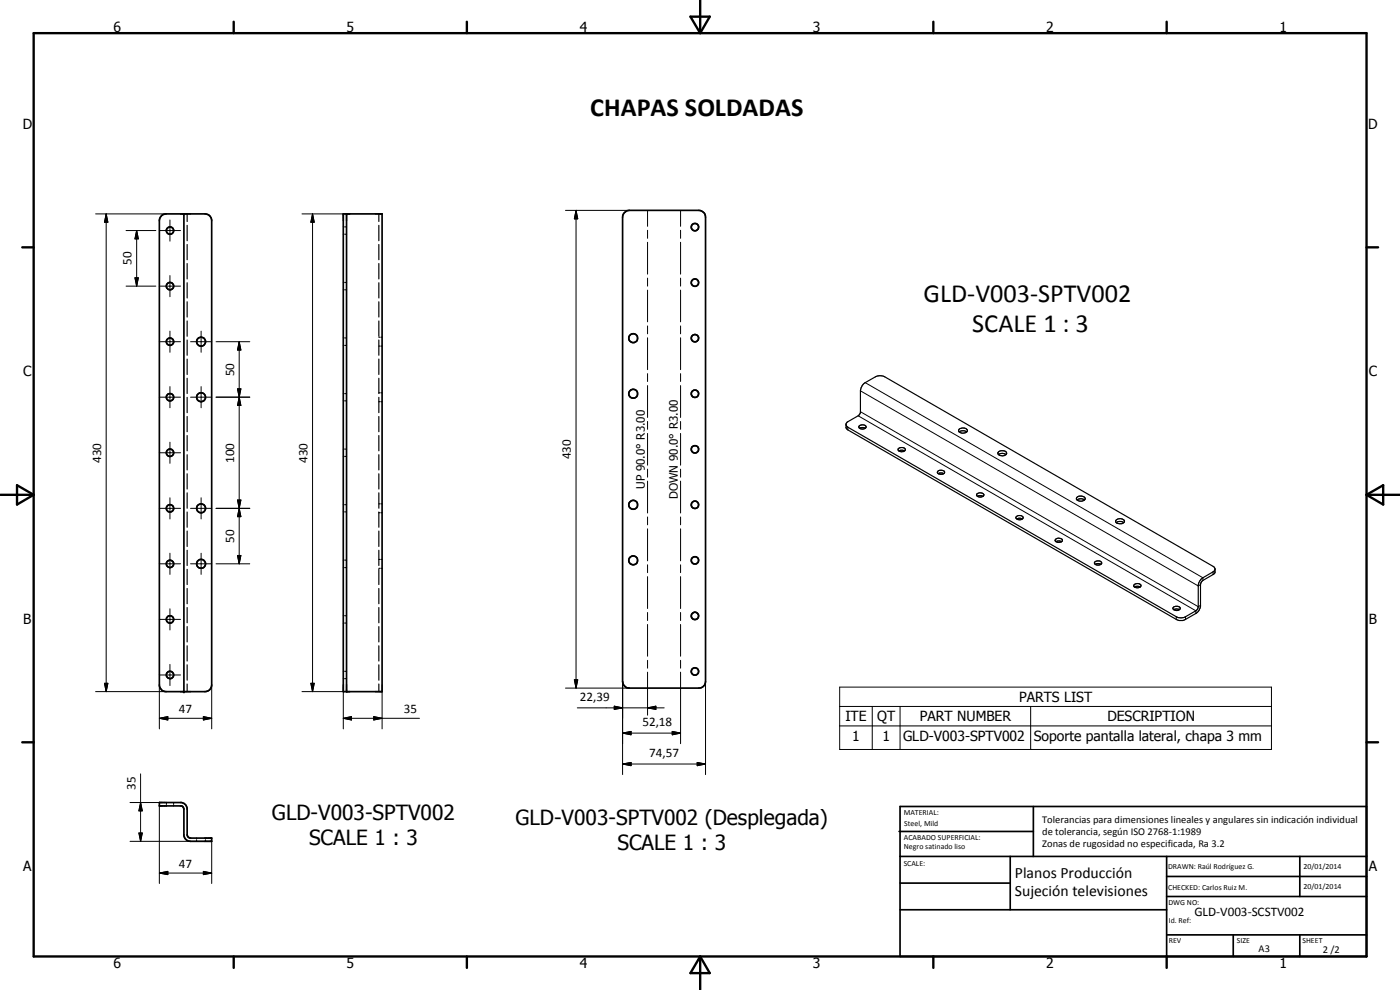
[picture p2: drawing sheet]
<svg xmlns="http://www.w3.org/2000/svg" width="420mm" height="297mm" viewBox="0 0 420 297" stroke-linecap="round" stroke-linejoin="round" font-family="sans-serif">
<g fill="none" stroke="#000" stroke-width=".51">
<path d="M48.5 64.6l1.4-.4h11.6a2 2 0 0 1 2 2v139.3a2 2 0 0 1-2 2h-11.6a2 2 0 0 1-2.1-2v-139.3l.2-.7zM55.2 64.2v143.3M103 64.2h11.7v143.3h-11.7zM104 64.2v143.3M187.4 63.8l.8-.6 .7-.1h20.8a2.09 2.09 0 0 1 2 2.1v139.3a2 2 0 0 1-2 2h-20.8a2.07 2.07 0 0 1-2.1-2v-139.3zM47.8 240.8h6.7a2.05 2.05 0 0 1 1.7 1.6v8l.2 .7 .8 .4h6.3v.9h-6.3l-1-.2-.8-.7-.2-.7v-8l-.3-.7-.5-.3h-6.6zM269.8 249.5h40.3M270.1 242h140v45h-140zM270.1 257h140M303.2 257v16M310.1 242v15M350.1 257v30"/>
<path d="M390.1 257v12M270.1 265h33.1M270.1 273h80M350.1 269h60M350.1 263h60M350.1 280.5h60M370.1 280.5v6.5M390.1 280.5v6.5"/>
<circle cx="51" cy="69.2" r="1.1"/>
<circle cx="208.6" cy="68.1" r="1.11"/>
<circle cx="51" cy="85.8" r="1.1"/>
<circle cx="208.6" cy="84.8" r="1.1"/>
<circle cx="51" cy="102.5" r="1.09"/>
<circle cx="51" cy="119.2" r="1.1"/>
<circle cx="60.4" cy="102.5" r="1.34"/>
<circle cx="60.4" cy="119.2" r="1.33"/>
<circle cx="190" cy="118.1" r="1.34"/>
<circle cx="190.1" cy="101.5" r="1.34"/>
<circle cx="208.6" cy="118.1" r="1.1"/>
<circle cx="208.6" cy="101.5" r="1.1"/>
<circle cx="51" cy="135.9" r="1.1"/>
<circle cx="208.6" cy="134.8" r="1.11"/>
<circle cx="51" cy="152.5" r="1.1"/>
<circle cx="60.4" cy="152.5" r="1.34"/>
<circle cx="190" cy="151.5" r="1.33"/>
<circle cx="208.6" cy="151.5" r="1.1"/>
<circle cx="51" cy="169.2" r="1.09"/>
<circle cx="60.4" cy="169.2" r="1.34"/>
<circle cx="190" cy="168.1" r="1.33"/>
<circle cx="208.6" cy="168.1" r="1.1"/>
<circle cx="51" cy="185.9" r="1.1"/>
<circle cx="208.5" cy="184.8" r="1.08"/>
<circle cx="51" cy="202.5" r="1.1"/>
<circle cx="208.6" cy="201.5" r="1.1"/>
</g>
<g fill="#000">
<circle cx="55.2" cy="64.2" r=".25"/>
<circle cx="55.2" cy="207.5" r=".25"/>
</g>
<g fill="none" stroke="#000" stroke-width=".35">
<path d="M56.2 64.2v2.3M56.2 67.6v4.6M56.2 73.4v4.5M56.2 79.1v4.6M103 70.3h.3M103 68.1h.3M103.7 70.3h.3M103.7 68.1h.3M113.7 64.2v2.3M113.7 67.6v4.6M113.7 73.4v4.5M113.7 79.1v4.6"/>
<path d="M56.2 84.8v4.6M56.2 90.6v4.5M56.2 96.3v4.6M103 87h.3M103 84.8h.3M103.7 87h.3M103.7 84.8h.3M113.7 84.8v4.6M113.7 90.6v4.5M113.7 96.3v4.6M56.2 102v4.6M56.2 107.7v4.7"/>
<path d="M56.2 113.5v4.6M56.2 119.2v4.6M103 118.1h.3M103 103.6h.3M103 101.4h.3M103.7 118.1h.3M103.7 103.6h.3M103.7 101.4h.3M113.7 102v4.6M113.7 107.7v4.7M113.7 113.5v4.6M113.7 119.2v4.6"/>
<path d="M113.7 101.2h.3M113.7 103.8h.3M113.7 117.9h.3M114.3 101.2h.4M114.3 103.8h.4M114.3 117.9h.4M259.2 115.2l3.5-2.1a3.1 3.1 0 0 1 2.8 0l98.8 57 .3 .5v1.4l-3.6 2.2-.6 .8-.1 6.9-.7 1.6-4.4 2.6-1.3 .1-.9-.4-98.5-56.8-.6-.6v-1.4l.3-.3 3.3-1.9 .7-.8v-6.7l.2-1zM56.2 125v4.5M56.2 130.7v4.6M56.2 136.4v4.6M103 120.3h.3M103 136.9h.3"/>
<path d="M103 134.7h.3M103.7 120.3h.3M103.7 136.9h.3M103.7 134.7h.3M113.7 125v4.5M113.7 130.7v4.6M113.7 136.4v4.6M113.7 120.5h.3M114.3 120.5h.4M253.9 127.4l.6 .8 98.8 57 1.9 .1 3.9-2.1 .3-.5 .2-.7v-6.5a3.3 3.3 0 0 1 1.4-2.1l3.3-2 .3-.5M257.9 127.7a1.48 1.48 0 0 1 2 .3 1.15 1.15 0 0 1-1 .7 1.15 1.15 0 0 1-1.1-.7zM258 128.5a1.47 1.47 0 0 1 1.7 0"/>
<path d="M269.6 134.7a1.21 1.21 0 0 1 1.1-.5 1.21 1.21 0 0 1 1 .8 1.24 1.24 0 0 1-2.2-.2zM269.8 135.3l.6-.2 1.1 .2M287.8 128.8a1.7 1.7 0 0 1 2.6 .4 1.51 1.51 0 0 1-2.7 0zM287.9 129.6a2.02 2.02 0 0 1 2.2 0M299.7 136.4a1.84 1.84 0 0 1 2.2 0M299.8 135.5a1.42 1.42 0 0 1 2.3 .7 1.57 1.57 0 0 1-2.6-.3zM56.2 142.2v4.5M56.2 147.9v4.6M56.2 153.6v4.6M56.2 159.3v4.7M103 153.6h.3M103 151.4h.3"/>
<path d="M103.7 153.6h.3M103.7 151.4h.3M113.7 142.2v4.5M113.7 147.9v4.6M113.7 153.6v4.6M113.7 159.3v4.7M113.7 151.2h.3M113.7 153.8h.3M114.3 151.2h.4M114.3 153.8h.4M281.4 141.5a1.34 1.34 0 0 1 2.1 .2 1.22 1.22 0 0 1-2.2-.1zM281.5 142.1l.6-.2 1.1 .2"/>
<path d="M293.3 148.1a1.17 1.17 0 0 1 1.9 .6 1.4 1.4 0 0 1-2.1-.1zM293.3 148.9l.7-.2 1.1 .2M305.1 154.9a1.16 1.16 0 0 1 1.9 .6 1.29 1.29 0 0 1-2.1-.3zM305.1 155.7l.6-.2 1.1 .2M323.2 149.3a1.44 1.44 0 0 1 2.5 .5 1.53 1.53 0 0 1-2.7-.2zM323.2 150a1.94 1.94 0 0 1 2.3 0M335 156a1.56 1.56 0 0 1 2.5 .5 1.56 1.56 0 0 1-2.7-.1zM335 156.8a1.94 1.94 0 0 1 2.3 0M56.2 165.1v4.6M56.2 170.8v4.6M56.2 176.6v4.5M103 170.3h.3"/>
<path d="M103 168.1h.3M103.7 170.3h.3M103.7 168.1h.3M113.7 165.1v4.6M113.7 170.8v4.6M113.7 176.6v4.5M113.7 167.9h.3M113.7 170.5h.3M114.3 167.9h.4M114.3 170.5h.4M316.7 161.9a1.32 1.32 0 0 1 2.1 .2 1.23 1.23 0 0 1-2.1 0zM316.9 162.5l.6-.2 1.1 .2"/>
<path d="M328.5 168.7a1.18 1.18 0 0 1 1.2-.5 1.18 1.18 0 0 1 .9 .9 1.23 1.23 0 0 1-2.1-.3zM328.7 169.3l.9-.2 .8 .2M340.3 175.5a1.28 1.28 0 0 1 2.1 .3 1.31 1.31 0 0 1-2.2 0zM340.5 176.1a1.54 1.54 0 0 1 1.7 0M56.2 182.3v4.6M56.2 188v4.6M56.2 193.8v4.5M56.2 199.5v4.6M103 186.9h.3M103 184.7h.3M103.7 186.9h.3M103.7 184.7h.3"/>
<path d="M113.7 182.3v4.6M113.7 188v4.6M113.7 193.8v4.5M113.7 199.5v4.6M352.1 182.3a1.16 1.16 0 0 1 1.1-.5 1.16 1.16 0 0 1 .9 .9 1.21 1.21 0 0 1-2.1-.3zM352.2 182.9l.9-.2 .9 .2M56.2 205.2v2.3M103 203.6h.3M103 201.4h.3M103.7 203.6h.3M103.7 201.4h.3M113.7 205.2v2.3"/>
<path d="M49.9 240.8v.3M49.9 241.4v.4M52.1 240.8v.3M52.1 241.4v.4M59 251.5v.3M59 252.1v.3M61.7 251.5v.3M61.7 252.1v.3"/>
</g>
<g fill="none" stroke="#000" stroke-width=".3">
<path d="M28.7 64.2h21.2M31.9 64.2l.5 2.5h-1zM31.9 64.2v143.3M37.8 69.2h9M41 69.2l.5 2.5h-1zM41 69.2v16.7M47.8 69.2h6.4M51 66v6.3M90.6 64.2h14.4M93.8 64.2l.5 2.5h-1zM93.8 64.2v143.3M169.7 63.1h19.2"/>
<path d="M172.9 63.1l.5 2.6h-1zM172.9 63.1v143.4M194.3 63.1v4.8M194.3 69.1v2.4M194.3 72.7v9.6M204.2 63.1v4.8M204.2 69.1v2.4M204.2 72.7v9.6M37.8 85.9h9M40.5 83.4h1l-.5 2.5zM47.8 85.9h6.4M51 82.7v6.3"/>
<path d="M51 99.4v6.3M60.4 99.4v6.3M194.3 83.4v2.5M194.3 87v9.6M194.3 97.8v2.4M204.2 83.4v2.5M204.2 87v9.6M204.2 97.8v2.4M47.8 119.2h6.4M47.8 102.5h6.4M51 116v6.3M57.2 119.2h6.3"/>
<path d="M57.2 102.5h6.3M60.4 116v6.3M64.8 119.2h10.2M64.8 102.5h10.2M71.3 116.7h1l-.5 2.5zM71.3 116.7l1 5h-1l1-5zM71.8 119.2l.5 2.5h-1zM71.8 102.5l.5 2.5h-1zM71.8 102.5v66.7M194.3 101.3v9.6M194.3 112.1v2.4M194.3 115.7v9.6"/>
<path d="M204.2 101.3v9.6M204.2 112.1v2.4M204.2 115.7v9.6M258.2 117.3l101.4 58.5 .7-.4M259.7 114.8l101.3 58.6v.8M47.8 135.8h6.4M51 132.7v6.3M194.3 126.4v2.4M194.3 130v9.6M204.2 126.4v2.4M204.2 130v9.6M254.5 128.2v.8"/>
<path d="M257.5 124.8l101.4 58.5v.8M258.2 123.5l101.4 58.5 .7-.3M47.8 152.5h6.4M51 149.4v6.3M57.2 152.5h6.3M60.4 149.4v6.3M64.8 152.5h10.2M71.3 150h1l-.5 2.5zM71.3 150l1 5h-1l1-5zM71.8 152.5l.5 2.5h-1zM194.3 140.8v2.4M194.3 144.4v9.5"/>
<path d="M194.3 155.1v2.4M194.3 158.7v9.6M204.2 140.8v2.4M204.2 144.4v9.5M204.2 155.1v2.4M204.2 158.7v9.6M47.8 169.2h6.4M51 166v6.3M57.2 169.2h6.3M60.4 166v6.3M64.8 169.2h10.2M71.3 166.7h1l-.5 2.5z"/>
<path d="M194.3 169.5v2.3M194.3 173v9.6M204.2 169.5v2.3M204.2 173v9.6M364.1 171.6v.8M47.8 185.8h6.4M51 182.7v6.3M51 199.3v6.4M194.3 183.8v2.4M194.3 187.4v9.5M194.3 198.1v2.4M204.2 183.8v2.4"/>
<path d="M204.2 187.4v9.5M204.2 198.1v2.4M353 185v.8M355.8 185v.8M28.7 207.5h21.2M31.4 205h1l-.5 2.5zM47.8 215.5l2.6-.5v1zM47.8 202.5h6.4M47.8 215.5h15.7M47.8 205.5v13.2M61 215l2.5 .5-2.5 .5zM63.5 205.5v13.2"/>
<path d="M90.6 207.5h14.4M93.3 205h1l-.5 2.5zM103 215.5l2.5-.5v1zM103 215.5h22.9M103 207.5v11.2M112.2 215l2.5 .5-2.5 .5zM114.7 205.5v13.2M169.7 206.5h19.2M172.4 204h1l-.5 2.5zM173.3 212.4h26M184.4 211.9l2.4 .5-2.4 .5zM186.8 220l2.6-.5v1z"/>
<path d="M186.8 204.5v27.9M186.8 220h17.4M194.3 212.4l2.5-.5v1zM194.3 201.7v12.9M201.7 219.5l2.5 .5-2.5 .5zM204.2 201.7v21.4M211.7 204.5v27.9M252 206.2h129.6v18.7h-129.6zM252 212h129.6M252 217.8h129.6M261.8 212v12.9M270.1 212v12.9"/>
<path d="M309.3 212v12.9M42.2 232.2v20.2M186.8 229.2l2.6-.4v.9zM186.8 229.2h24.9M209.2 228.8l2.5 .4-2.5 .5zM39 240.8h8.8M39 252.4h22.5M41.7 249.9h1l-.5 2.5zM42.2 240.8l.5 2.5h-1zM47.8 241.8v23.3M63.5 252.4v12.7M47.8 262l2.6-.5v.9z"/>
<path d="M47.8 262h15.7M61 261.5l2.5 .5-2.5 .4z"/>
</g>
<g fill="none" stroke="#000" stroke-width=".71">
<path d="M10.1 9.9h400v277.1h-400zM70.1 6.5v3.4M140.1 6.5v3.4M207.2 5h5.8l-2.9 4.9zM210.1 0v9.9M280.1 6.5v3.4M350.1 6.5v3.4M6.7 74.2h3.4M410.1 74.2h3.5M.1 148.5h10M5.1 145.6l5 2.9-5 2.9zM410.1 148.5h10"/>
<path d="M410.1 148.5l5-2.9v5.8zM6.7 222.7h3.4M410.1 222.7h3.5M70.1 287v3.4M140.1 287v3.4M210.1 287v10M210.1 287l2.9 5h-5.8zM280.1 287v3.4M350.1 287v3.4"/>
</g>
<g fill="#000">
<path d="M31.9 64.2l.5 2.5h-1zM41 69.2l.5 2.5h-1zM93.8 64.2l.5 2.5h-1zM172.9 63.1l.5 2.6h-1zM40.5 83.4h1l-.5 2.5zM71.3 116.7h1l-.5 2.5zM71.8 102.5l.5 2.5h-1zM71.8 119.2l.5 2.5h-1zM71.3 150h1l-.5 2.5zM71.8 152.5l.5 2.5h-1zM71.3 166.7h1l-.5 2.5zM31.4 205h1l-.5 2.5z"/>
<path d="M47.8 215.5l2.6-.5v1zM61 215l2.5 .5-2.5 .5zM93.3 205h1l-.5 2.5zM103 215.5l2.5-.5v1zM112.2 215l2.5 .5-2.5 .5zM172.4 204h1l-.5 2.5zM184.4 211.9l2.4 .5-2.4 .5zM186.8 220l2.6-.5v1zM194.3 212.4l2.5-.5v1zM186.8 229.2l2.6-.4v.9zM201.7 219.5l2.5 .5-2.5 .5zM209.2 228.8l2.5 .4-2.5 .5z"/>
<path d="M41.7 249.9h1l-.5 2.5zM42.2 240.8l.5 2.5h-1zM47.8 262l2.6-.5v.9zM61 261.5l2.5 .5-2.5 .4z"/>
</g>
<g font-size="7.9">
<text x="177.2" y="34.9">CHAPAS SOLDADAS</text>
<text x="277.2" y="90.5">GLD-V003-SPTV002</text>
<text x="291.8" y="99.5">SCALE 1 : 3</text>
</g>
<g font-size="6.3">
<text x="81.6" y="245.9">GLD-V003-SPTV002</text>
<text x="154.7" y="247.5">GLD-V003-SPTV002 (Desplegada)</text>
<text x="92.7" y="253.4">SCALE 1 : 3</text>
<text x="185.3" y="255.1">SCALE 1 : 3</text>
</g>
<g font-size="4.7">
<text x="304.6" y="263.5">Planos Producción</text>
<text x="304.6" y="268.9">Sujeción televisiones</text>
</g>
<g font-size="4.2">
<text x="34" y="9.6">6</text>
<text x="104" y="9.6">5</text>
<text x="174" y="9.6">4</text>
<text x="244" y="9.6">3</text>
<text x="314" y="9.6">2</text>
<text x="384" y="9.6">1</text>
<text x="6.8" y="38.7">D</text>
<text x="410.6" y="38.7">D</text>
<text x="7" y="112.9">C</text>
<text x="410.8" y="112.9">C</text>
<text x="7" y="187.1">B</text>
<text x="410.8" y="187.1">B</text>
<text x="305.8" y="210.7">PARTS LIST</text>
<text x="253.7" y="216.4">ITE</text>
<text x="263.3" y="216.5">QT</text>
<text x="276" y="216.4">PART NUMBER</text>
<text x="332.3" y="216.5">DESCRIPTION</text>
<text x="255.8" y="222.2">1</text>
<text x="264.8" y="222.2">1</text>
<text x="271" y="222.2">GLD-V003-SPTV002</text>
<text x="310.2" y="222.3">Soporte pantalla lateral, chapa 3 mm</text>
<text x="7" y="261.4">A</text>
<text x="410.8" y="261.4">A</text>
<text x="34" y="290.4">6</text>
<text x="104" y="290.4">5</text>
<text x="174" y="290.4">4</text>
<text x="244" y="290.4">3</text>
<text x="314" y="290.4">2</text>
<text x="384" y="290.4">1</text>
</g>
<g font-size="3.9">
<text x="39.5" y="79.5" transform="rotate(-90 39.5 79.5)">50</text>
<text x="70.3" y="112.9" transform="rotate(-90 70.3 112.9)">50</text>
<text x="171.3" y="137.8" transform="rotate(-90 171.3 137.8)">430</text>
<text x="30.3" y="138.9" transform="rotate(-90 30.3 138.9)">430</text>
<text x="70.3" y="138.9" transform="rotate(-90 70.3 138.9)">100</text>
<text x="92.3" y="138.9" transform="rotate(-90 92.3 138.9)">430</text>
<text x="70.3" y="162.9" transform="rotate(-90 70.3 162.9)">50</text>
<text x="53.7" y="214">47</text>
<text x="121.2" y="214">35</text>
<text x="174.1" y="210.3">22,39</text>
<text x="192.8" y="217.9">52,18</text>
<text x="194.8" y="227.2">74,57</text>
<text x="40.6" y="237" transform="rotate(-90 40.6 237)">35</text>
<text x="53.7" y="260.4">47</text>
<text x="358.5" y="275">GLD-V003-SCSTV002</text>
</g>
<g font-size="3.5">
<text x="193.5" y="146.7" transform="rotate(-90 193.5 146.7)">UP 90.0° R3.00</text>
<text x="203.4" y="149.7" transform="rotate(-90 203.4 149.7)">DOWN 90.0° R3.00</text>
</g>
<g font-size="3.1">
<text x="312.7" y="246.8">Tolerancias para dimensiones lineales y angulares sin indicación individual</text>
<text x="312.7" y="250.4">de tolerancia, según ISO 2768-1:1989</text>
<text x="312.7" y="254">Zonas de rugosidad no especificada, Ra 3.2</text>
<text x="377.7" y="285.6">A3</text>
<text x="397" y="285.9">2 /2</text>
</g>
<g font-size="2.4">
<text x="271.2" y="244.4">MATERIAL:</text>
<text x="271.3" y="252">ACABADO SUPERFICIAL:</text>
<text x="271.4" y="247.9">Steel, Mild</text>
<text x="271.3" y="254.6">Negro satinado liso</text>
<text x="271.2" y="259.7">SCALE:</text>
<text x="350.6" y="260.8">DRAWN: Raúl Rodríguez G.</text>
<text x="391.2" y="260.6">20/01/2014</text>
<text x="350.6" y="267">CHECKED: Carlos Ruiz M.</text>
<text x="391.2" y="266.7">20/01/2014</text>
<text x="350.6" y="271.4">DWG NO:</text>
<text x="350.8" y="276.9">Id. Ref:</text>
<text x="350.8" y="282.8">REV</text>
<text x="371.2" y="282.9">SIZE</text>
<text x="390.9" y="282.9">SHEET</text>
</g>
</svg>
